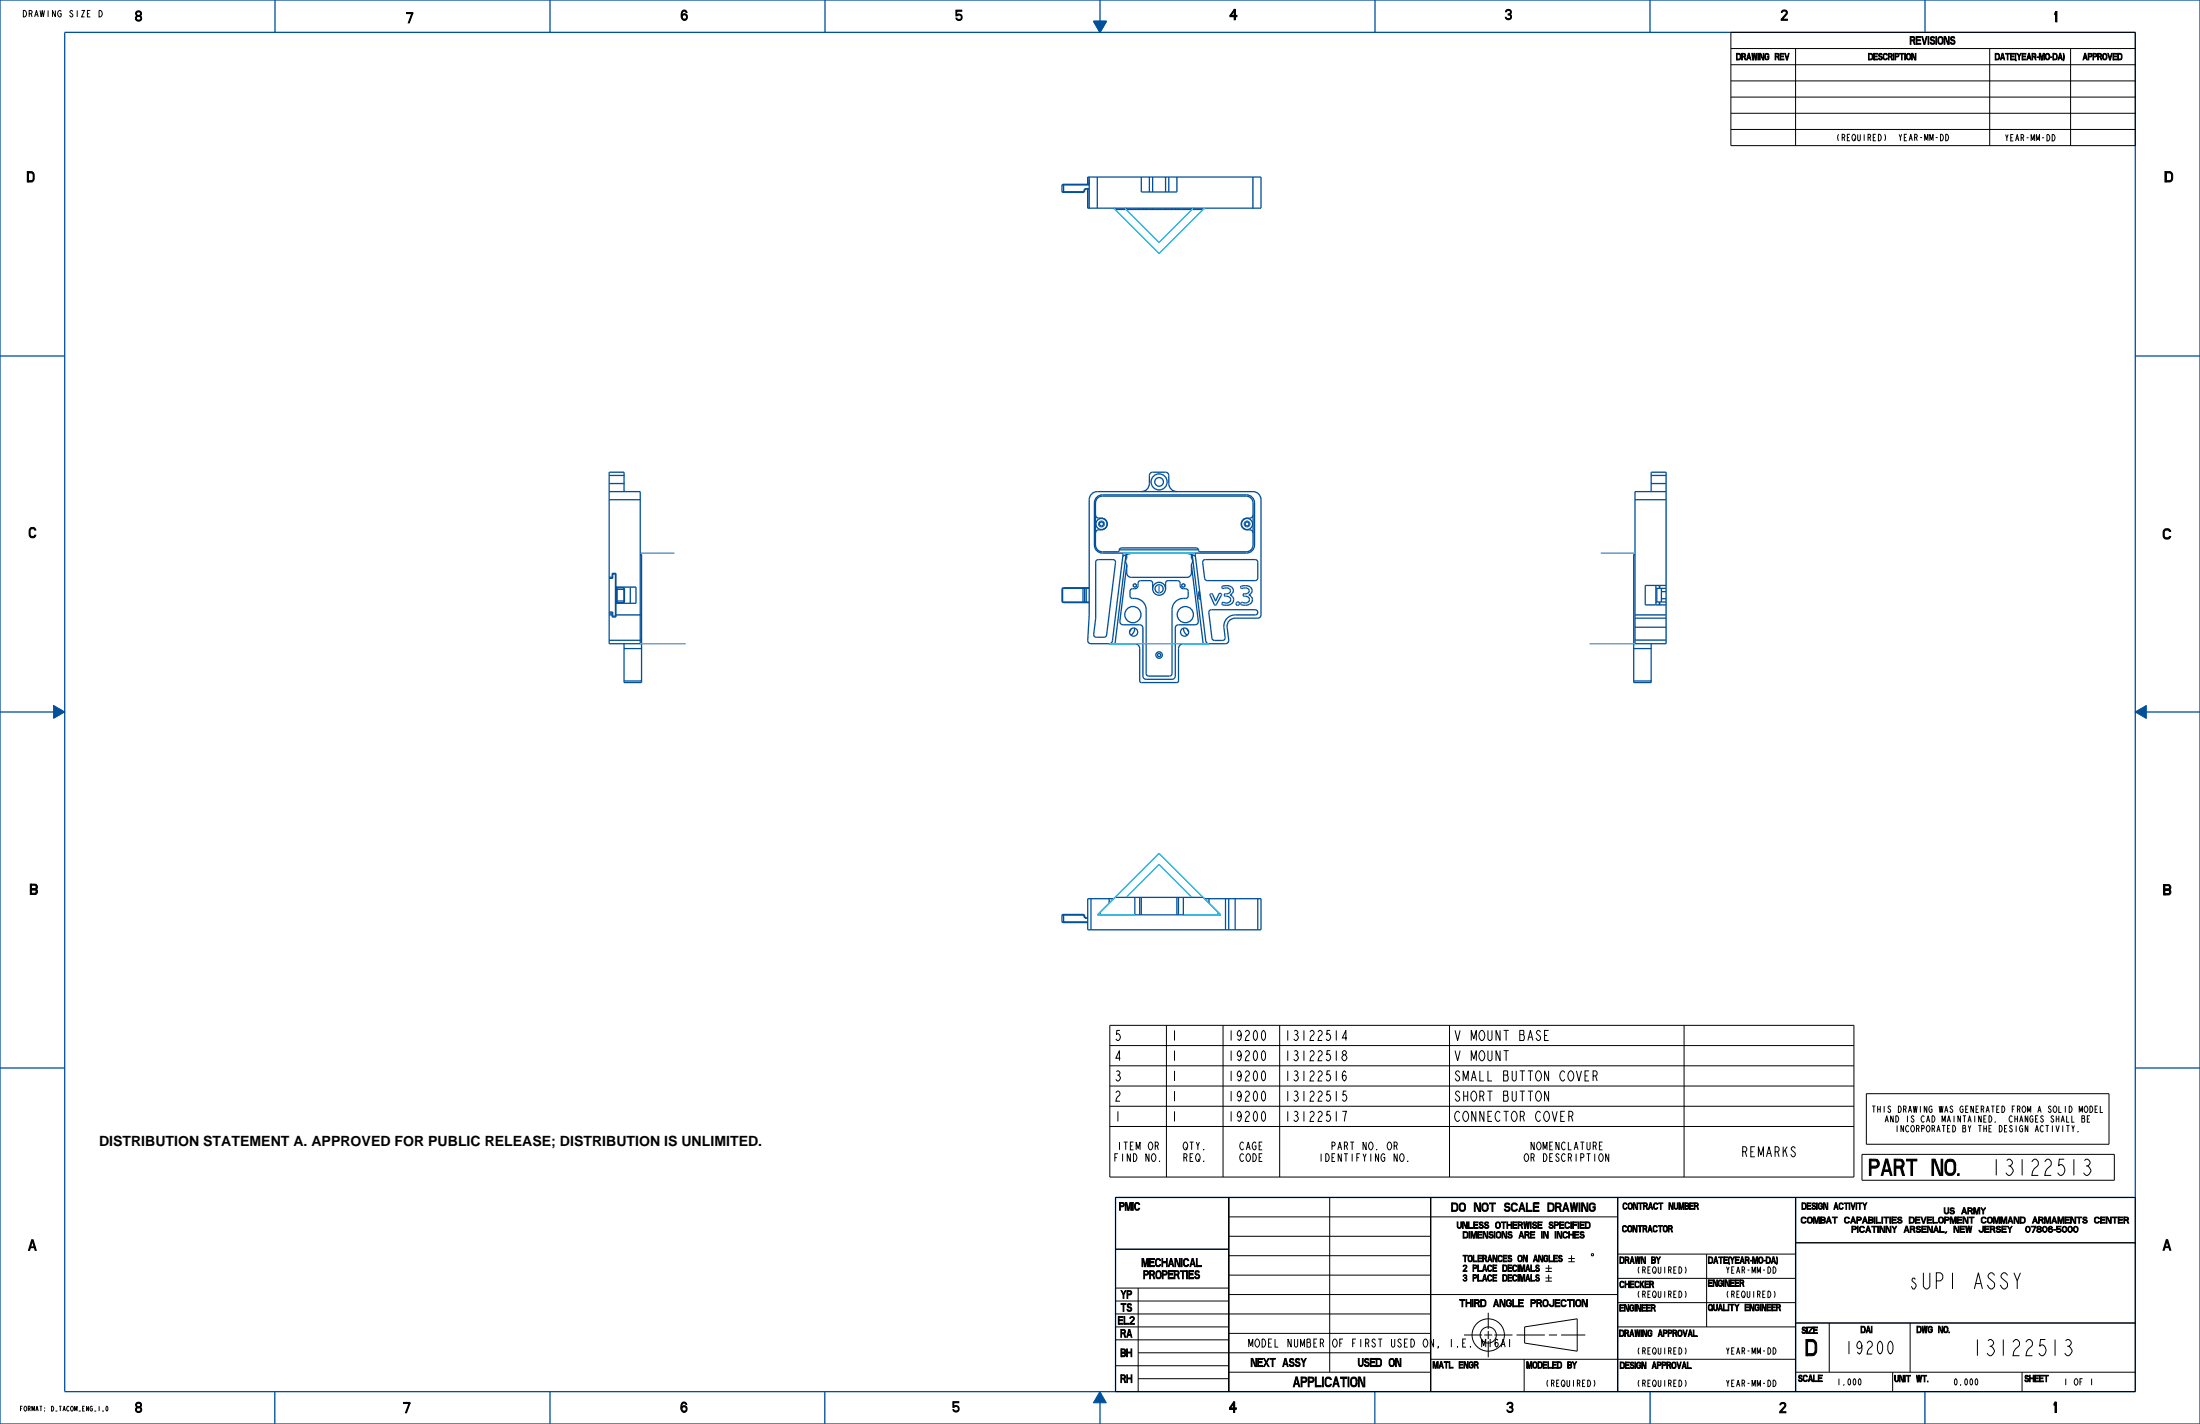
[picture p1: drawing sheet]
<svg xmlns="http://www.w3.org/2000/svg" width="864mm" height="559mm" viewBox="0 0 864 559" stroke-linecap="round" stroke-linejoin="round" font-family="sans-serif">
<path d="M429.3 8.3h5l-2.5 4.4z" fill="#00509b"/>
<path d="M429.3 8.3h5l-2.5 4.4z" fill="none" stroke="#00509b" stroke-width=".39"/>
<path d="M429.3 8.3h5l-2.5 4.4z" fill="none" stroke="#00509b" stroke-width=".51"/>
<path d="M21 276.8l4.4 2.6-4.4 2.5z" fill="#00509b"/>
<path d="M21 276.8l4.4 2.6-4.4 2.5z" fill="none" stroke="#00509b" stroke-width=".39"/>
<path d="M431.8 546.1l2.5 4.4h-5.1z" fill="#00509b"/>
<path d="M431.8 546.1l2.5 4.4h-5.1z" fill="none" stroke="#00509b" stroke-width=".39"/>
<path d="M838.2 279.4l4.3-2.5v5z" fill="#00509b"/>
<path d="M838.2 279.4l4.3-2.5v5z" fill="none" stroke="#00509b" stroke-width=".39"/>
<g fill="none" stroke="#000" stroke-width=".39">
<path d="M679.4 12.7h158.8v44.4h-158.8zM679.4 19h158.8M704.8 19v38.1M781 19v38.1M812.8 19v38.1M679.4 25.4h158.8M679.4 31.8h158.8M679.4 38.1h158.8M679.4 44.5h158.8M679.4 50.8h158.8M435.7 402.4h292.1v59.5h-292.1zM435.7 418.2h292.1"/>
<path d="M435.7 410.3h292.1M457.9 402.4v59.5M480.1 402.4v59.5M502.3 402.4v59.5M569 402.4v59.5M661.1 402.4v59.5M435.7 434.1h292.1M435.7 426.2h292.1M732.6 429.2h95.3v19.8h-95.3zM435.7 442.1h292.1M730.9 453h99.1v10.2h-99.1zM437.9 469.9h400.3v76.2h-400.3z"/>
<path d="M482.3 477.5h152.7M482.3 469.9v76.2M522 469.9v68.6M561.6 469.9v76.2M635 469.9v76.2M704.8 469.9v76.2M719.3 477.6h1.9v.2h-1.9zM749.8 477.6h1.2l.4 .5v1.4l-.4 .4-1.2 .1v-.3l1.1-.1 .3-.4-.2-1.2-1.2-.1zM751.9 477.6h.3v2.4h-.3zM752 477.6v2.4M778 477.8a1 1 0 0 1 1.7 .4h-.4a.72 .72 0 0 0-.7-.3 .72 .72 0 0 0-.6 .5v.8a.72 .72 0 0 0 .6 .5 .72 .72 0 0 0 .7-.3h.4a1.03 1.03 0 0 1-1.1 .6 1.03 1.03 0 0 1-.9-.8zM798.2 479.2h1.2v.2h-1.2z"/>
<path d="M798.6 477.6h.3l-.8 2.4h-.3zM822.4 477.8a1 1 0 0 1 1.7 .4h-.3a.72 .72 0 0 0-.8-.3 .72 .72 0 0 0-.6 .5v.8a.72 .72 0 0 0 .6 .5 .72 .72 0 0 0 .8-.3h.3a1.03 1.03 0 0 1-1 .6 1.03 1.03 0 0 1-1-.8zM437.9 490.2h44.4M482.3 492.8h79.3M482.3 485.1h79.3M606.7 497.7h2.5M606.7 498.9h2.5M607.9 496.4v2.5M615.6 493.9h2.6M615.6 495.1h2.6M616.9 492.6v2.5M624.7 492.2l.6-.2 .2 .6-.6 .2z"/>
<path d="M635 492.1h69.8M669.9 492.1v28.6M704.8 487.7h133.4M767 481.2h.3v2.4h-.3zM767.1 481.2v2.4M795.2 482.9h.2a.71 .71 0 0 0 1 .4 .71 .71 0 0 0 .3-1.1l-.1-.3a.93 .93 0 0 1 0 1.5 .93 .93 0 0 1-1.4-.5zM795.5 481.4a.87 .87 0 0 1 1.4 .5h-.3a.71 .71 0 0 0-1-.3 .71 .71 0 0 0-.2 1v.3a1.06 1.06 0 0 1 .1-1.5zM437.9 515.6h123.7M437.9 505.5h44.4M437.9 510.5h44.4M446.8 505.5v40.6M482.3 508h152.7"/>
<path d="M482.3 500.4h79.3M584.2 515.1v6.4M606.7 501.5h2.5M606.7 502.8h2.5M607.9 500.2v2.6M635 511.2h69.8M635 501.6h69.8M704.8 519.2h133.4M718.1 519.2v19.3M749.8 519.2v19.3M437.9 520.7h44.4M437.9 525.8h44.4"/>
<path d="M437.9 535.9h44.4M446.8 530.9h114.8M482.3 538.5h79.3M482.3 523.2h79.3M561.6 533.4h143.2M574.7 523.9h7.1M582.6 523.9h3.2M584.2 522.3v3.2M584.2 526.3v6.3M586.6 523.9h7.1M595.3 523.9h11.1M598.3 533.4v12.7"/>
<path d="M598.5 520.7l20.6-3.2v12.7l-20.6-3.2zM608 523.9h3.2M612.8 523.9h9.5M635 520.7h69.8M704.8 538.5h133.4M742.9 538.5v7.6M793.7 538.5v7.6M446.8 541h35.5"/>
<circle cx="584.2" cy="523.9" r="6.4"/>
<circle cx="584.2" cy="523.9" r="3.2"/>
</g>
<path d="M719.3 477.6h1.9v.2h-1.9zM749.8 477.6h1.2l.4 .5v1.4l-.4 .4-1.2 .1v-.3l1.1-.1 .3-.4-.2-1.2-1.2-.1zM778 477.8a1 1 0 0 1 1.7 .4h-.4a.72 .72 0 0 0-.7-.3 .72 .72 0 0 0-.6 .5v.8a.72 .72 0 0 0 .6 .5 .72 .72 0 0 0 .7-.3h.4a1.03 1.03 0 0 1-1.1 .6 1.03 1.03 0 0 1-.9-.8zM798.6 477.6h.3l-.8 2.4h-.3zM798.2 479.2h1.2v.2h-1.2zM822.4 477.8a1 1 0 0 1 1.7 .4h-.3a.72 .72 0 0 0-.8-.3 .72 .72 0 0 0-.6 .5v.8a.72 .72 0 0 0 .6 .5 .72 .72 0 0 0 .8-.3h.3a1.03 1.03 0 0 1-1 .6 1.03 1.03 0 0 1-1-.8zM795.2 482.9h.2a.71 .71 0 0 0 1 .4 .71 .71 0 0 0 .3-1.1l-.1-.3a.93 .93 0 0 1 0 1.5 .93 .93 0 0 1-1.4-.5zM795.5 481.4a.87 .87 0 0 1 1.4 .5h-.3a.71 .71 0 0 0-1-.3 .71 .71 0 0 0-.2 1v.3a1.06 1.06 0 0 1 .1-1.5z" fill="#000"/>
<g fill="none" stroke="#00509b" stroke-width=".51">
<path d="M107.9 0v12.7M215.9 0v12.7M323.8 0v12.7M539.8 0v12.7M0 0h863.6v558.8h-863.6zM25.4 12.7h812.8v533.4h-812.8zM431.8 0v12.7M647.7 0v12.7M755.6 0v12.7M416.9 72.6v2.7M416.9 75.3l.2 .2h8M416.9 75.3h8.2"/>
<path d="M416.9 72.6h10.7M417.5 72.3v3.2M425.1 75.3v.2M425.5 74.9l-.4 .4M425.5 74.9h.3M425.8 74.9l-.7 .6M426.4 74l-.6 .2-.3 .7M426.4 74.2l-.6 .7M426.4 74v.2M426.4 74.2h1.2M426.4 74h1.2M427 72.3v-2.8h68v12.2h-68v-7.5"/>
<path d="M427.6 69.5v12.2M427.6 72.3h-10.5l-.2 .3M427.6 70.7v1.4M430.7 69.5v12.2M448 69.5v5.8h14v-5.8M451.2 69.5v5.8M452.5 69.5v5.8M457.5 69.5v5.8M458.8 69.5v5.8M491.8 69.5v12.2M437.2 81.7l.5 .5h34.6l.5-.5M441.5 81.7l.5 .5"/>
<path d="M442.3 81.7v.5M447.4 81.7v.5M448.6 81.7v.5M449.9 81.7v.5M452.5 81.7v.5M457.5 81.7v.5M460.1 81.7v.5M461.3 81.7v.5M462.6 81.7v.5M467.7 81.7v.5M468.5 81.7l-.5 .5M470.6 81.7h.1"/>
<path d="M0 139.7h25.4M838.2 139.7h25.4M239.1 192.9h12.2v59.7M239.1 196.1h12.2M239.1 189.7h5.9M239.1 186.6h5.9M245 192.9v-7.6h-5.9v67.3h12.7M428.5 193.8l1-.6 1.2-.3h61.1a3.2 3.2 0 0 1 3.2 3.2l-.1 45.6-.4 .6-.8 .3h-8.8a3.2 3.2 0 0 0-3.2 3.5l.6 5.1a1.27 1.27 0 0 1-1.2 1.4h-16.6l-1.3 .6-.6 1.3v12.7l-.6 .6-14.4-.1-.2-13.2-.3-.9-.7-.7-.9-.3h-17.2a1.27 1.27 0 0 1-1.3-1.3l.6-10v-45.2l.2-1.2zM430.5 195.1l1-.7 1.3-.2h56.5a3.2 3.2 0 0 1 3.2 3.2v16.5a3.2 3.2 0 0 1-3.2 3.1h-56.5a3.2 3.2 0 0 1-3.2-3.1v-16.5l.2-1.3zM431 195.3l1.7-.6h56.5l1.2 .3 .9 .7 .6 1.7v16.5l-.3 1.1-.7 1-1.7 .5h-18.2l-.5-.5a1.02 1.02 0 0 0-1-1h-29.2a1.69 1.69 0 0 0-1.3 1.5h-6.9l-1.1-.5-.7-1-.3-1.1v-16.5l.3-1.2zM448 192.9a3.2 3.2 0 0 0 3.2-3.2l.1-3.5 .4-.7 .8-.2h5l.8 .2 .5 1.1v3.1a3.2 3.2 0 0 0 3.2 3.2M641.8 196.1h12.2"/>
<path d="M648.2 192.9v-7.6h5.8v67.3h-12.7M648.2 189.7h5.8M648.2 186.6h5.8M654 192.9h-12.2v59.7M251.3 217.6h.5v50.2h-6.8v-15.2M251.8 217.7l-.5 .2M430 202l.3 .8a1.96 1.96 0 0 0 2.1 .5 2.3 2.3 0 0 1 2.3 2.3 2.3 2.3 0 0 1-2.3 2.3 1.96 1.96 0 0 0-2.1 .5l-.3 .8M430.4 219.9l.7-.3h5.8l.5 .1 .5 .7-3.5 28.8-.3 .6-.7 .3-3.4-.1-.7-.8 .8-6.6v-22zM439.3 215.8h31.2M440.9 217l-4.2 34.5-.6 .9-.7 .2M442 217.7l-4.3 34.9M442.3 217.6v1.5a1.6 1.6 0 0 0 0 2.2l.1 4 .8 1 .9 .3 22.3-.1 .8-.4 .4-.8 .1-4a1.6 1.6 0 0 0 0-2.2v-1.5"/>
<path d="M445.7 217l-2.9 .4-2 .8M464.3 217l2.9 .4 2 .8M468 217.7l4.3 34.9M469.1 217l4.2 34.5 .3 .7 1 .4M472.3 219.9l.8-.3h19.6a1.02 1.02 0 0 1 1 1v6.2a1.02 1.02 0 0 1-1 1h-19.2l-.6-.9-.8-6.2zM491.9 202l-.3 .8a1.96 1.96 0 0 1-2.1 .5 2.3 2.3 0 0 0-2.3 2.3 2.3 2.3 0 0 0 2.3 2.3 1.96 1.96 0 0 1 2.1 .5l.3 .8M641.3 217.7l.5 .2M641.8 217.6h-.5v50.2h6.9v-15.2M239.1 227h1.4v-1.7h1.1v16.5h-1.1v-1.6h-1.4M239.1 226.5h1.2M240.3 227v-2h1.5v17.1h-1.5v-1.9M241.6 236.2h.2"/>
<path d="M241.6 230.9h.2M241.6 237.4h.2M241.6 229.7h.2M241.8 230l.4 .4M241.8 235.8h3.3M241.8 231.3h3.3M242.2 236.7l-.4 .4M242.2 230.4v6.3M242.2 230.4h7.5v6.3h-7.5M242.2 230.6h2.7l.2 .3v5.3l-.2 .3h-2.7l-.2-.3v-5.3zM243.9 230.4v.2M243.9 236.5v.2"/>
<path d="M244.8 230.4v6.3M247.4 230.4v6.3M416.9 235.8l.6 .7M416.9 231.3v4.5M416.9 235.8h.2M416.9 231.3h.2M417.1 235.8l.4 .4M417.1 231.3v4.5M417.5 230.6l-.6 .7M417.5 230.9l-.4 .4M417.5 230.6v.3M417.5 236.2v.3"/>
<path d="M417.5 236.5h10.1M417.5 236.2h10.1M417.5 230.9h10.1M417.5 230.6h10.1M425.1 230.6v5.9M425.5 230.6l.3 .3v5.3l-.3 .3M426.4 230.6v5.9M442.3 221.8l-2.7 22a1.27 1.27 0 0 0 1.3 1.4h6.5l.7 .2 .5 .6v19.3l.6 1 .7 .3h10.2l1-.5 .2-.8 .1-19.3 .5-.6 .7-.2h6.5a1.27 1.27 0 0 0 1.3-1.4l-2.7-22M452.5 231v-2.1a1.02 1.02 0 0 0-1.1-1.1h-3.6a1.02 1.02 0 0 0-1.1 1.1 1.69 1.69 0 0 1-.8 2.1h-1.3a1.02 1.02 0 0 0-1 1v1.8a1.02 1.02 0 0 0 1 1 4.6 4.6 0 0 1 5.3 4.5v25a1.02 1.02 0 0 0 1 1h8.2a1.02 1.02 0 0 0 1-1v-25a4.8 4.8 0 0 1 5.7-4.6l.3-.2a3.5 3.5 0 0 0 .2-2.9l-.9-.6a1.69 1.69 0 0 1-2.1-.9v-1.2a1.02 1.02 0 0 0-1.1-1.1h-3.6a1.02 1.02 0 0 0-1.1 1.1v2.1M470.6 232.2v2.7l.7 .3M470.7 232.2l-.1 .4h.3M470.9 233h-.3l.1 .3 .5 .8"/>
<path d="M470.9 233l.2 .7M470.9 232.6v.4M470.9 232.1l-.3 .1M471 232.2l-.1 .4M474.8 239.6l.7-.3h17.2a1.02 1.02 0 0 1 1 1 1.02 1.02 0 0 1-1 1h-7.8a4.4 4.4 0 0 0-4.5 5l.5 3.9-.2 .8-.8 .3h-3.1l-.7-.2-.4-.7-1.2-10zM475 233.2l.9-.1 1.3 2.8 1.3-2.9 .5-.2 .5 .4-2.2 4.2-.6-.1zM479.8 230.1l2.7-.2 .9 .5 .6 .7v1.3l-1.2 1.1 1.2 1 .2 1.3-.4 .8-1 .7-1.4 .2-1.7-.3 .3-.8 1.5 .2 .9-.2 .7-1.1-.5-1-1.8-.4-.2-.4 .2-.5h1.2l.7-.4 .3-.6-.1-.6-1.1-.7-1.9 .2-.3-.3zM487.1 230.1l2.7-.2 1 .5 .6 .7v1.3l-1.2 1.1 1.2 1 .2 1.3-.5 .8-.9 .7-1.5 .2-1.6-.3 .2-.8 1.6 .2 .9-.2 .7-1.1-.6-1-1.7-.4-.2-.3 .2-.6h1.1l.8-.4 .2-.6-.1-.6-1-.7-1.9 .2-.3-.3zM641.8 234.9h.1M641.8 234.8v.1M650 236.2h4M650 230.9h4"/>
<path d="M650 229.7v7.7M650.4 230.9v5.3M651.4 229.7v1.2M651.4 236.2v1.2M651.5 229.7v1.2M651.5 236.2v1.2M652.2 235h1.8M652.2 232.2h1.8M652.2 230.9v5.3M654 229.7h-8.2v7.7h8.2M239.1 241.3h1.2M239.1 251.3h12.2"/>
<path d="M239.1 240.6h1.2M241.8 241.3h9.5M245 254.5h6.8M444 246.8l-.6 1M445.4 246.5l-.3 1.6-1.2 1.1M464.5 246.5l.4 1.6 1.2 1.1M466 246.8l.6 1M641.3 254.5h6.9M641.8 242.6h12.2M641.8 241.3h12.2M641.8 251.2h12.2M641.8 246.1h12.2"/>
<path d="M0 279.4h25.4M245 267.2h6.8M641.3 267.2h6.9M838.2 279.4h25.4M416.9 359.1v2.7M416.9 359.1h8.2M417.5 358.8v3.2M425.1 358.8l.7 .7M425.1 359.1l.4 .4M425.1 358.8v.3M425.1 358.8h-8l-.2 .3M425.5 359.5l.3 .6 .6 .3"/>
<path d="M425.5 359.5h.3M425.8 359.5l.6 .6M428.3 352.7v12.2M430.8 359l6.9-6.8h34.6l6.9 6.8zM431.9 358v1M435.4 352.7l.1 1.7M436.7 352.7v.5M437.2 352.7h-10.2v12.2h68v-12.2h-22.2M445.5 352.2v6.8M447.4 352.2v6.8M448 352.2v6.8M462 352.2v6.8"/>
<path d="M462.6 352.2v6.8M464.5 352.2v6.8M473.3 352.7v.5M474.6 352.7l-.1 1.7M478.1 358v1M481.1 352.7v12.2M482.3 352.7v12.2M484.9 352.7v12.2M493.7 352.7v12.2M416.9 361.8l.2 .2h9.9M416.9 361.8h10.1M426.4 360.1v.3"/>
<path d="M426.4 360.4h.6M426.4 360.1h.6M0 419.1h25.4M838.2 419.1h25.4M482.3 469.9v76.2M561.6 469.9v76.2M635 469.9v76.2M704.8 469.9v76.2M838.2 469.9h-400.3v76.2M437.9 490.2h44.4M704.8 487.7h133.4M704.8 519.2h133.4"/>
<path d="M107.9 546.1v12.7M215.9 546.1v12.7M323.8 546.1v12.7M431.8 546.1v12.7M539.7 546.1v12.7M647.7 546.1v12.7M755.6 546.1v12.7"/>
<circle cx="455" cy="189.1" r="3.1"/>
<circle cx="455" cy="189.1" r="1.7"/>
<circle cx="432.4" cy="205.6" r="2.18"/>
<circle cx="432.4" cy="205.6" r="1.11"/>
<circle cx="432.4" cy="205.6" r=".8"/>
<circle cx="489.5" cy="205.6" r="2.18"/>
<circle cx="489.5" cy="205.6" r="1.11"/>
<circle cx="489.5" cy="205.6" r=".8"/>
<circle cx="445.5" cy="229.7" r=".62"/>
<circle cx="455" cy="231" r="2.54"/>
<circle cx="455" cy="231" r="1.6"/>
<circle cx="464.5" cy="229.7" r=".62"/>
<circle cx="485.9" cy="236.9" r=".67"/>
<circle cx="444.7" cy="241.2" r="3.2"/>
<circle cx="445" cy="248" r="1.6"/>
<circle cx="455" cy="257.1" r="1.27"/>
<circle cx="455" cy="257.1" r=".62"/>
<circle cx="465" cy="248" r="1.6"/>
<circle cx="465.3" cy="241.2" r="3.2"/>
</g>
<path d="M433.4 205.6a1 1 0 0 0-1.4-.9 1 1 0 0 0-.3 1.6 1 1 0 0 0 1.6-.3l.1-.4M490.5 205.6a1 1 0 0 0-1.4-.9 1 1 0 0 0-.3 1.6 1 1 0 0 0 1.7-.3v-.4M446.3 229.7a.8 .8 0 0 0-1.1-.7 .8 .8 0 0 0-.3 1.3 .8 .8 0 0 0 1.3-.2l.1-.4M465.3 229.7a.8 .8 0 0 0-1.1-.7 .8 .8 0 0 0-.2 1.3 .8 .8 0 0 0 1.3-.2v-.4M455.8 257.1a.8 .8 0 0 0-1.1-.8 .8 .8 0 0 0-.3 1.3 .8 .8 0 0 0 1.3-.2l.1-.3" fill="none" stroke="#afafb4" stroke-width=".39" stroke-dasharray=".5 .4" stroke-linecap="butt"/>
<!-- layer: BLUE_LINES -->
<path d="M437.2 81.7l17.8 17.8 17.8-17.8M441.6 81.7l13.4 13.4 13.4-13.4M251.3 217h13.5M440.9 217h28.2M628.4 217h13.4M455 229.4v3.2M251.3 252.6h17.8M435.4 252.6h39.2M624 252.6h17.8M442.1 352.2l12.9-13 12.9 13M445.5 359h-14.7l24.2-24.1 24.2 24.1h-14.7" fill="none" stroke="#00beeb" stroke-width=".51"/>
<g font-size="8.3">
<text x="732.1" y="461.2">PART NO.</text>
<text x="781.6" y="461.2">13122513</text>
<text x="749.2" y="505.8">sUPI ASSY</text>
<text x="709" y="532">D</text>
<text x="774.2" y="532">13122513</text>
</g>
<text font-size="6.6" x="724" y="531.4">19200</text>
<text font-size="5.5" x="38.9" y="449.8">DISTRIBUTION STATEMENT A. APPROVED FOR PUBLIC RELEASE; DISTRIBUTION IS UNLIMITED.</text>
<g font-size="5.3">
<text x="53.2" y="8.3">8</text>
<text x="159.6" y="9">7</text>
<text x="267.4" y="8">6</text>
<text x="375.2" y="8">5</text>
<text x="482.9" y="7.8">4</text>
<text x="590.9" y="7.7">3</text>
<text x="699.2" y="8">2</text>
<text x="806.6" y="8.6">1</text>
<text x="10.7" y="71.4">D</text>
<text x="849.8" y="71.4">D</text>
<text x="11.4" y="211">C</text>
<text x="849.1" y="211.5">C</text>
<text x="11.9" y="351">B</text>
<text x="849.4" y="351.2">B</text>
<text x="11.2" y="490.6">A</text>
<text x="849.1" y="490.6">A</text>
<text x="53.2" y="554.3">8</text>
<text x="158.5" y="554.4">7</text>
<text x="267.3" y="554.2">6</text>
<text x="374.1" y="554.1">5</text>
<text x="482.6" y="554.2">4</text>
<text x="591.5" y="554.3">3</text>
<text x="698.6" y="554.4">2</text>
<text x="806.3" y="554.3">1</text>
</g>
<g font-size="5.2">
<text x="437.2" y="408.3">5</text>
<text x="459.5" y="408.3">1</text>
<text x="481.7" y="408.3">19200</text>
<text x="503.9" y="408.3">13122514</text>
<text x="570.6" y="408.3">V MOUNT BASE</text>
<text x="437.2" y="416.3">4</text>
<text x="459.5" y="416.3">1</text>
<text x="481.7" y="416.3">19200</text>
<text x="503.9" y="416.3">13122518</text>
<text x="570.6" y="416.3">V MOUNT</text>
<text x="437.2" y="424.2">3</text>
<text x="459.5" y="424.2">1</text>
<text x="481.7" y="424.2">19200</text>
<text x="503.9" y="424.2">13122516</text>
<text x="570.6" y="424.2">SMALL BUTTON COVER</text>
<text x="437.2" y="432.1">2</text>
<text x="459.5" y="432.1">1</text>
<text x="481.7" y="432.1">19200</text>
<text x="503.9" y="432.1">13122515</text>
<text x="570.6" y="432.1">SHORT BUTTON</text>
<text x="437.2" y="440.1">1</text>
<text x="459.5" y="440.1">1</text>
<text x="481.7" y="440.1">19200</text>
<text x="503.9" y="440.1">13122517</text>
<text x="570.6" y="440.1">CONNECTOR COVER</text>
<text x="683.6" y="454">REMARKS</text>
</g>
<text font-size="5" x="505.6" y="544.2">APPLICATION</text>
<text font-size="4.3" x="569.3" y="475.4">DO NOT SCALE DRAWING</text>
<g font-size="4.1">
<text x="447.7" y="497">MECHANICAL</text>
<text x="447.7" y="501.8">PROPERTIES</text>
<text x="491" y="528.6">MODEL NUMBER OF FIRST USED ON, I.E. M16A1</text>
<text x="491" y="536.3">NEXT ASSY</text>
<text x="533.1" y="536.3">USED ON</text>
</g>
<g font-size="4">
<text x="748.1" y="17.4">REVISIONS</text>
<text x="437.3" y="455.8">FIND NO.</text>
<text x="438.4" y="451.2">ITEM OR</text>
<text x="464.2" y="451.2">QTY.</text>
<text x="464.2" y="455.8">REQ.</text>
<text x="486.5" y="451.2">CAGE</text>
<text x="486.5" y="455.8">CODE</text>
<text x="517.8" y="455.8">IDENTIFYING NO.</text>
<text x="522.6" y="451.2">PART NO. OR</text>
<text x="598.4" y="455.8">OR DESCRIPTION</text>
<text x="600.8" y="451.2">NOMENCLATURE</text>
<text x="439.5" y="474.9">PMIC</text>
<text x="440" y="509.5">YP</text>
<text x="440" y="514.6">TS</text>
<text x="438.8" y="519.7">EL2</text>
<text x="440" y="524.8">RA</text>
<text x="440" y="532.4">BH</text>
<text x="440" y="542.5">RH</text>
</g>
<text font-size="3.6" x="571.3" y="512.8">THIRD ANGLE PROJECTION</text>
<g font-size="3.3">
<text x="8.6" y="6.6">DRAWING SIZE D</text>
<text x="681.3" y="23.5">DRAWING REV</text>
<text x="732.1" y="23.5">DESCRIPTION</text>
<text x="781.1" y="23.5">DATE(YEAR-MO-DA)</text>
<text x="817.6" y="23.5">APPROVED</text>
<text x="720.9" y="55.2">(REQUIRED)</text>
<text x="745.2" y="55.2">YEAR-MM-DD</text>
<text x="787" y="55.3">YEAR-MM-DD</text>
<text x="735.7" y="436.6">THIS DRAWING WAS GENERATED FROM A SOLID MODEL</text>
<text x="740.6" y="440.4">AND IS CAD MAINTAINED.</text>
<text x="788.2" y="440.4">CHANGES SHALL BE</text>
<text x="744.6" y="444.2">INCORPORATED BY THE DESIGN ACTIVITY.</text>
<text x="637.1" y="474.6">CONTRACT NUMBER</text>
<text x="707.3" y="474.6">DESIGN ACTIVITY</text>
<text x="569.3" y="482">UNLESS OTHERWISE SPECIFIED</text>
<text x="571.6" y="485.9">DIMENSIONS ARE IN INCHES</text>
<text x="636.9" y="483.5">CONTRACTOR</text>
<text x="574.3" y="495.1">TOLERANCES ON ANGLES</text>
<text x="635.9" y="495.8">DRAWN BY</text>
<text x="670.6" y="495.8">DATE(YEAR-MO-DA)</text>
<text x="574.3" y="498.9">2 PLACE DECIMALS</text>
<text x="574.3" y="502.8">3 PLACE DECIMALS</text>
<text x="642.6" y="499.7">(REQUIRED)</text>
<text x="677.5" y="499.7">YEAR-MM-DD</text>
<text x="635.9" y="505.3">CHECKER</text>
<text x="642.6" y="509.2">(REQUIRED)</text>
<text x="670.6" y="504.8">ENGINEER</text>
<text x="677.5" y="509.2">(REQUIRED)</text>
<text x="635.8" y="514.5">ENGINEER</text>
<text x="670.6" y="514.4">QUALITY ENGINEER</text>
<text x="635.7" y="524.5">DRAWING APPROVAL</text>
<text x="707.3" y="523.3">SIZE</text>
<text x="730.5" y="523">DAI</text>
<text x="752.5" y="523">DWG NO.</text>
<text x="642.6" y="531.4">(REQUIRED)</text>
<text x="677.5" y="531.4">YEAR-MM-DD</text>
<text x="562.5" y="536.9">MATL ENGR</text>
<text x="599.3" y="536.9">MODELED BY</text>
<text x="636" y="537">DESIGN APPROVAL</text>
<text x="606.7" y="544.1">(REQUIRED)</text>
<text x="642.6" y="544.1">(REQUIRED)</text>
<text x="677.5" y="544.1">YEAR-MM-DD</text>
<text x="706" y="542.2">SCALE</text>
<text x="721" y="543.6">1.000</text>
<text x="743.7" y="542.3">UNIT WT.</text>
<text x="766.8" y="543.6">0.000</text>
<text x="794.8" y="542.2">SHEET</text>
<text x="809.9" y="543.6">1 OF 1</text>
</g>
<g font-size="3.1">
<text x="705.7" y="480">COMBAT</text>
<text x="722.1" y="480">CAPABILITIES</text>
<text x="752.7" y="480">DEVELOPMENT</text>
<text x="763.3" y="476.4">US</text>
<text x="770.3" y="476.4">ARMY</text>
<text x="780.9" y="480">COMMAND</text>
<text x="799.8" y="480">ARMAMENTS</text>
<text x="823.3" y="480">CENTER</text>
<text x="723.3" y="483.6">PICATINNY</text>
<text x="746.8" y="483.6">ARSENAL,</text>
<text x="768" y="483.6">NEW</text>
<text x="777.4" y="483.6">JERSEY</text>
<text x="796.2" y="483.6">07806-5000</text>
</g>
<text font-size="2.5" x="7.7" y="553.7">FORMAT: D_TACOM_ENG_1_0</text>
</svg>
